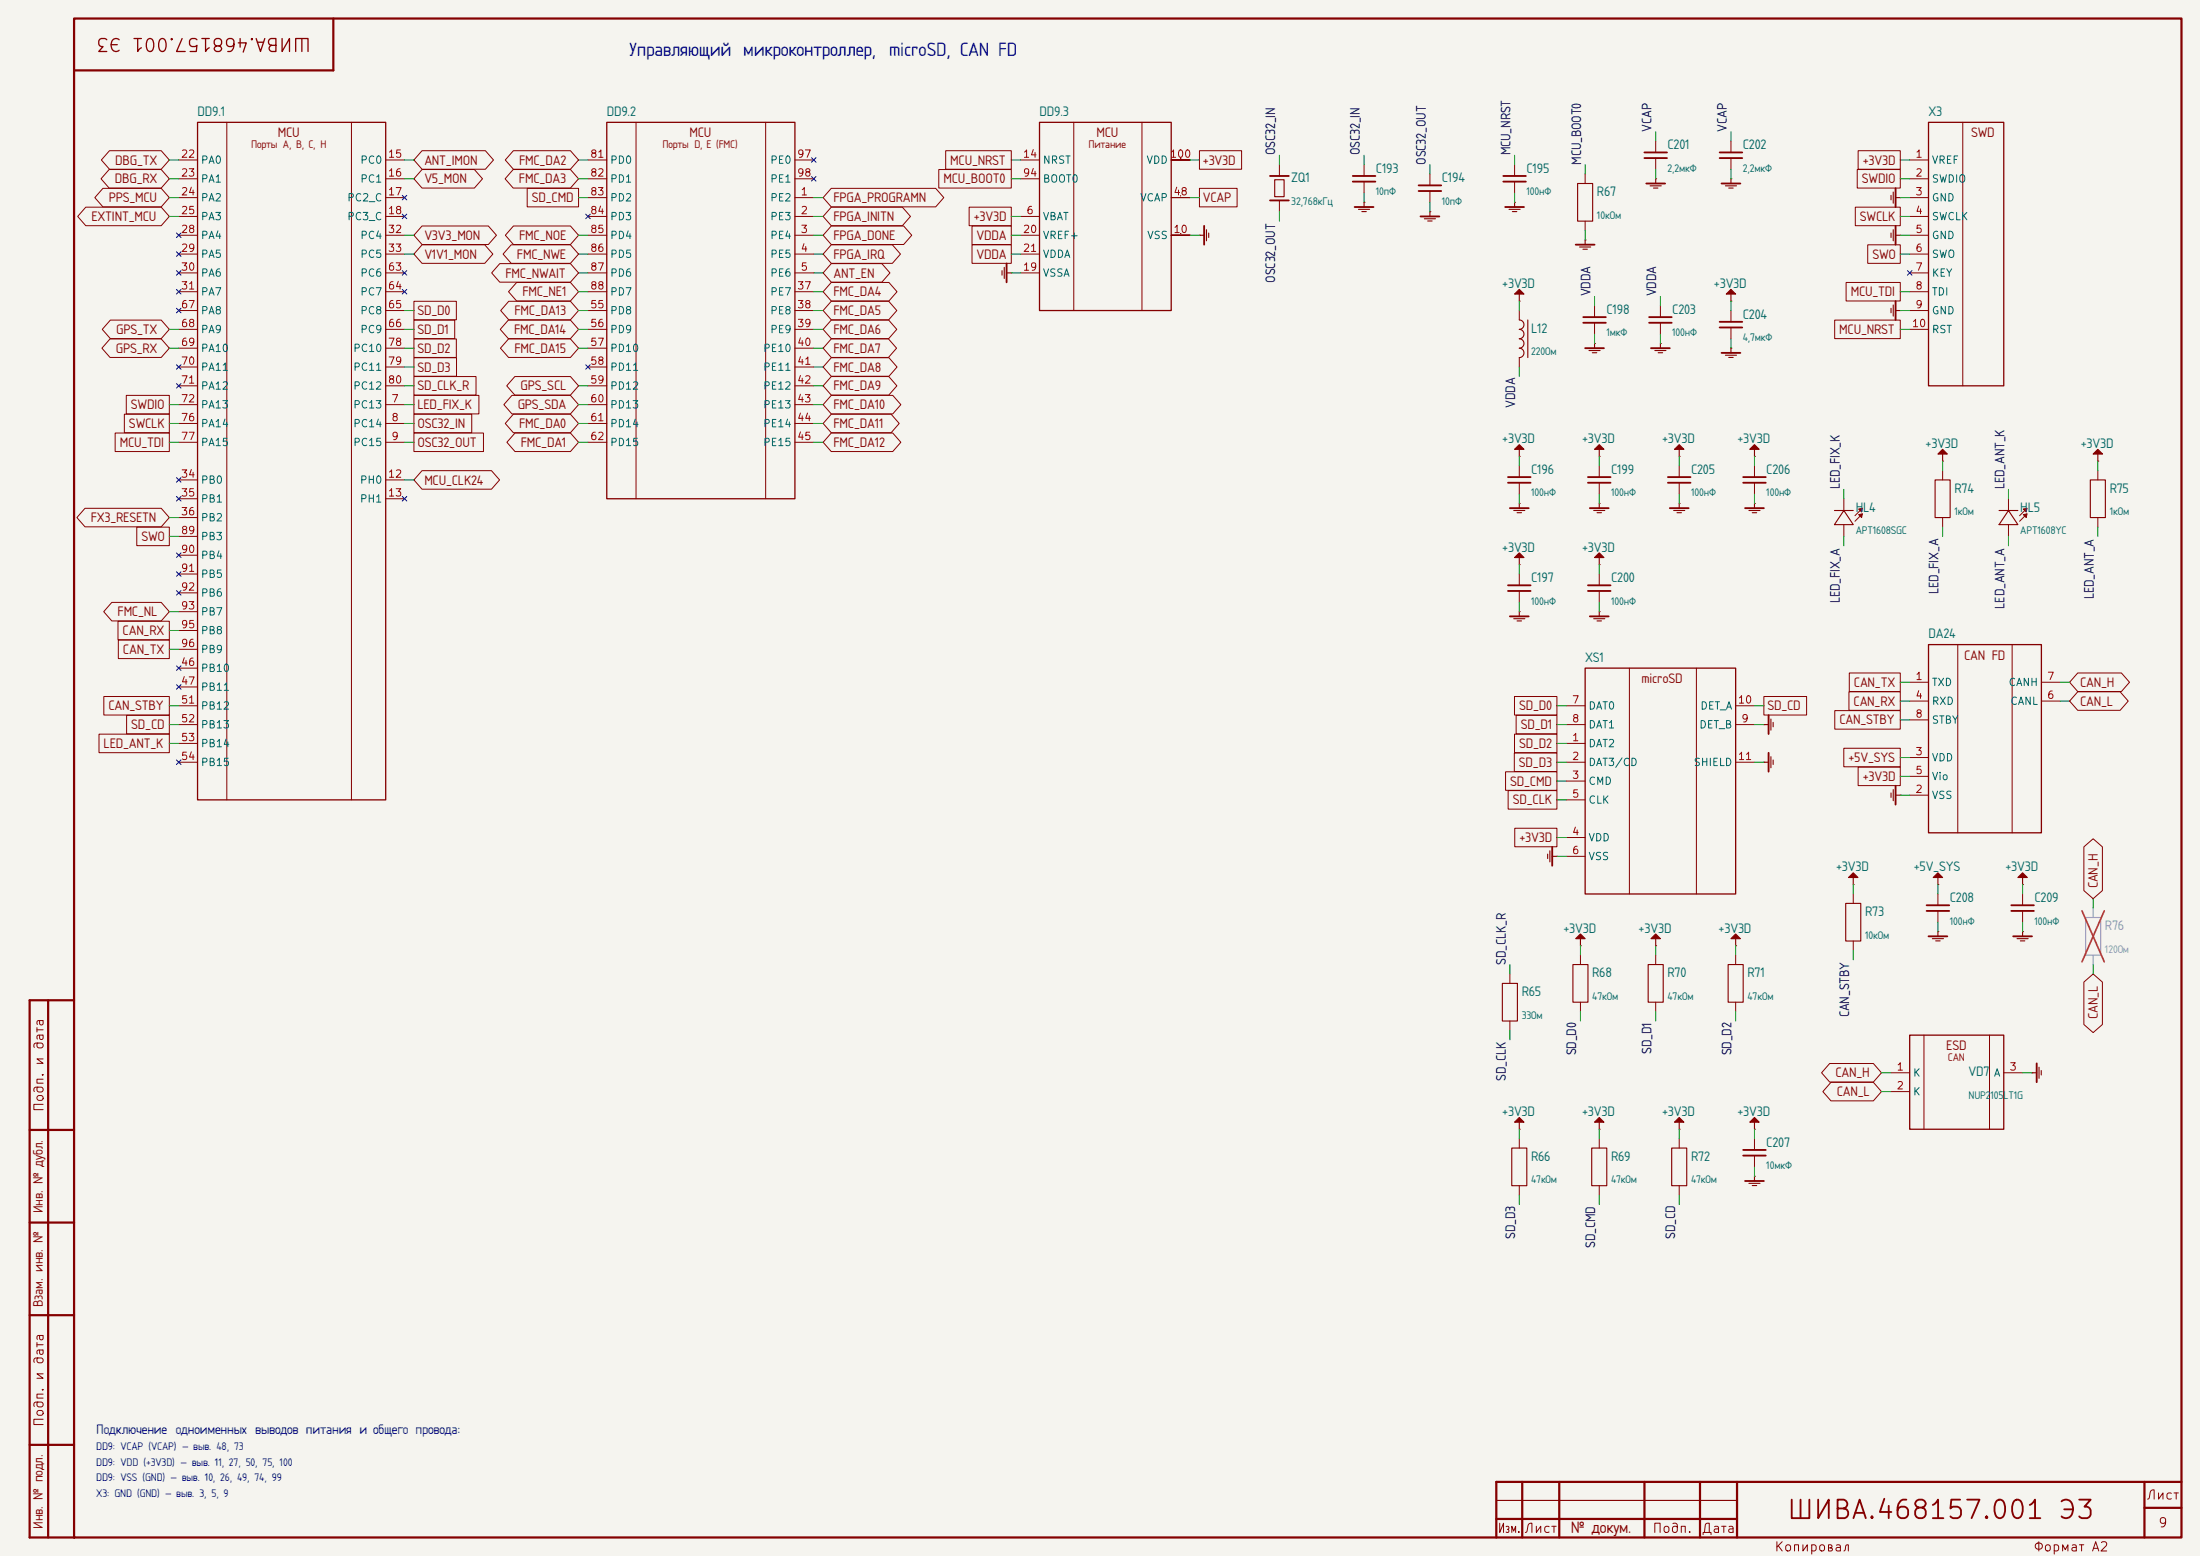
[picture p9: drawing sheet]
<svg xmlns="http://www.w3.org/2000/svg" width="594mm" height="420mm" viewBox="0 0 594 420" stroke-linecap="round" stroke-linejoin="round" font-family="sans-serif">
<path d="M0 0h594v420h-594z" fill="#f5f4ef" stroke="#f5f4ef" stroke-width=".27"/>
<g fill="none" stroke="#840000" stroke-width=".6">
<path d="M20 5h569v410h-569zM90 5v14h-70M13 270v145M20 270h-12v145h12M8 305h12M8 330h12M8 355h12M8 390h12M411 400v15M421 400v15M444 400v15M459 400v15"/>
<path d="M469 400v15M579 400v15M589 400h-185v15M404 410h65M579 407h10"/>
</g>
<g fill="none" stroke="#840000" stroke-width=".3">
<path d="M344.2 48.5h2.5v4.6h-2.5zM366.8 56.5h3M367.7 57.1h1.2M368.3 54.6v1.3M384.6 59.1h3M385.5 59.7h1.2M386.1 57.2v1.2M407.4 56.5h3M408.3 57.1h1.2M408.9 54.6v1.3M426 49.5h4v10.2h-4zM445.5 50.2h3"/>
<path d="M446.4 50.8h1.2M447 48.3v1.2M465.9 50.2h3M466.8 50.8h1.2M467.4 48.3v1.2M510.6 52.7v1.2M511.2 51.8v3M511.8 53.3h1.3M270.6 73.1v1.2M271.1 72.2v3M271.8 73.7h1.2M323.8 63.5h1.3"/>
<path d="M325.7 62v3M326.3 62.9v1.2M410.2 79.4v1.9M426.5 66.7h3M427.4 67.3h1.2M428 64.8v1.2M467.4 79.4v1.9M510.6 62.9v1.2M511.2 62v3M511.8 63.5h1.3M410.2 86.4a1.27 1.27 0 0 1 1.3 1.2 1.27 1.27 0 0 1-1.3 1.3 1.27 1.27 0 0 1 1.3 1.3 1.27 1.27 0 0 1-1.3 1.2 1.27 1.27 0 0 1 1.3 1.3 1.27 1.27 0 0 1-1.3 1.3 1.27 1.27 0 0 1 1.3 1.3 1.27 1.27 0 0 1-1.3 1.2M412.5 86.4v10.1"/>
<path d="M429 94.6h3M429.9 95.2h1.2M430.5 92.7v1.3M446.8 94.6h3M447.7 95.2h1.2M448.3 92.7v1.3M465.9 95.9h3M466.8 96.5h1.2M467.4 94v1.3M510.6 83.2v1.2M511.2 82.3v3M511.8 83.8h1.3"/>
<path d="M408.7 137.8h3M409.6 138.4h1.2M410.2 121.3v1.9M410.2 135.9v1.3M430.3 137.8h3M431.2 138.4h1.2M431.8 121.3v1.9M431.8 135.9v1.3M451.9 137.8h3M452.8 138.4h1.2M453.4 121.3v1.9M453.4 135.9v1.3"/>
<path d="M472.2 137.8h3M473.1 138.4h1.2M473.7 121.3v1.9M473.7 135.9v1.3M495.3 137.8h5.1M497.8 137.8l2.6 3.8h-5.1zM522.5 129.5h4v10.2h-4zM524.5 122.6v1.9M539.7 137.8h5.1M542.3 137.8l2.5 3.8h-5.1zM564.4 129.5h4.1v10.2h-4.1zM566.4 122.6v1.9"/>
<path d="M410.2 150.5v1.9M431.8 150.5v1.9M408.7 167h3M409.6 167.6h1.2M410.2 165.1v1.3M430.3 167h3M431.2 167.6h1.2M431.8 165.1v1.3M476.2 195.6h1.3M478.1 194.1v3M478.7 195v1.2M476.2 205.7h1.3"/>
<path d="M478.1 204.2v3M478.7 205.1v1.2M510.6 214v1.2M511.2 213.1v3M511.8 214.6h1.3M417.9 230.5v1.2M418.5 229.6v3M419.1 231.1h1.3M500.4 236.9v1.9M523.2 236.9v1.9M546.1 236.9v1.9M426.7 253.4v1.9"/>
<path d="M447 253.4v1.9M468.6 253.4v1.9M498.3 243.8h4.1v10.2h-4.1zM521.7 253.4h3M522.6 254h1.2M523.2 251.5v1.2M544.6 253.4h3M545.5 254h1.2M546.1 251.5v1.2M405.6 265.4h4.1v10.2h-4.1zM424.7 260.4h4.1v10.1h-4.1zM445 260.4h4.1v10.1h-4.1z"/>
<path d="M466.6 260.4h4.1v10.1h-4.1zM548.6 289.6h1.3M550.5 288.1v3M551.1 289v1.2M408.2 309.9h4v10.1h-4zM410.2 302.9v1.9M429.8 309.9h4v10.1h-4zM431.8 302.9v1.9M451.4 309.9h4v10.1h-4zM453.4 302.9v1.9M472.2 319.4h3M473.7 302.9v1.9"/>
<path d="M473.7 317.5v1.3M473.1 320h1.2M404 405h65"/>
</g>
<g fill="none" stroke="#840000" stroke-width=".27">
<path d="M61.2 33v182.9M94.9 33v182.9M171.7 33v101.6M206.7 33v101.6M289.9 33v50.8M308.3 33v50.8M447 38.1v3M467.4 38.1v3M529.9 33v71.1M23.2 55.9h20.3l2.2 2.5-2.2 2.5h-20.3l-2.2-2.5zM27.8 50.8h15.7l2.2 2.5-2.2 2.5h-15.7l-2.2-2.5zM29.5 45.8h14l2.2 2.5-2.2 2.5h-14l-2.2-2.5z"/>
<path d="M29.6 40.7h13.9l2.2 2.5-2.2 2.5h-13.9l-2.2-2.5zM48.3 43.2h5M48.3 48.3h5M48.3 53.3h5M48.3 58.4h5M104.1 43.2h5.1M104.1 48.3h5.1M104.1 53.3h5.1M104.1 58.4h5.1M113.9 45.8h14.2l2.2 2.5-2.2 2.5h-14.2l-2.1-2.5zM113.9 40.7h17.2l2.1 2.5-2.1 2.5h-17.2l-2.1-2.5zM138.6 45.8h15.4l2.2 2.5-2.2 2.5h-15.4l-2.2-2.5z"/>
<path d="M138.6 40.7h15.4l2.2 2.5-2.2 2.5h-15.4l-2.2-2.5zM142.3 50.8h13.9v5h-13.9zM158.7 43.2h5.1M158.7 48.3h5.1M158.7 53.3h5.1M158.7 58.4h5.1M214.6 43.2h5.1M214.6 48.3h5.1M214.6 53.3h5.1M214.6 58.4h5.1M224.4 50.8h28.2l2.2 2.5-2.2 2.5h-28.2l-2.2-2.5zM224.4 55.9h19.2l2.2 2.5-2.2 2.5h-19.2l-2.2-2.5z"/>
<path d="M253.5 45.8h19.5v5h-19.5zM255.3 40.7h17.7v5h-17.7zM261.7 55.9h11.3v5h-11.3zM275.6 43.2h5.1M275.6 48.3h5.1M275.6 58.4h5.1M316.2 43.2h5.1M316.2 53.3h5.1M323.8 40.7h11.4v5h-11.4zM323.8 50.8h10.2v5h-10.2zM345.4 44.5v3M345.4 54.1v3.1"/>
<path d="M368.3 54.6h.1M368.3 44.5v3M368.3 49v3.1M386.1 57.2h.1M386.1 47v3M386.1 51.6v3M408.9 54.6h.1M408.9 44.5v3M408.9 49v3.1M428 47v2.5M428 59.7v2.5M447 48.3h.1"/>
<path d="M447 42.7v3M467.4 48.3h.1M467.4 42.7v3M500.9 55.9h12.2v5h-12.2zM501.5 45.8h11.6v5h-11.6zM501.7 40.7h11.4v5h-11.4zM513.1 53.3h.1M515.6 43.2h5.1M515.6 48.3h5.1M515.6 53.3h5.1M515.6 58.4h5.1M48.3 63.5h5"/>
<path d="M48.3 68.6h5M48.3 73.7h5M48.3 78.7h5M104.1 63.5h5.1M104.1 68.6h5.1M104.1 73.7h5.1M104.1 78.7h5.1M113.9 61h18l2.1 2.5-2.1 2.5h-18l-2.1-2.5zM113.9 66.1h17l2.2 2.5-2.2 2.5h-17l-2.1-2.5zM134.9 71.2h19.1l2.2 2.5-2.2 2.5h-19.1l-2.2-2.5zM138 66.1h16l2.2 2.5-2.2 2.5h-16l-2.2-2.5zM138.6 61h15.4l2.2 2.5-2.2 2.5h-15.4l-2.2-2.5z"/>
<path d="M139.5 76.2h14.5l2.2 2.5-2.2 2.5h-14.5l-2.2-2.5zM158.7 63.5h5.1M158.7 68.6h5.1M158.7 73.7h5.1M158.7 78.7h5.1M214.6 63.5h5.1M214.6 68.6h5.1M214.6 73.7h5.1M214.6 78.7h5.1M224.4 76.2h15.6l2.2 2.5-2.2 2.5h-15.6l-2.2-2.5zM224.4 71.2h13.7l2.2 2.5-2.2 2.5h-13.7l-2.2-2.5zM224.4 66.1h16.5l2.2 2.5-2.2 2.5h-16.5l-2.2-2.5z"/>
<path d="M224.4 61h19.6l2.2 2.5-2.2 2.5h-19.6l-2.2-2.5zM262.4 66.1h10.6v5h-10.6zM262.4 61h10.6v5h-10.6zM273 73.7h.1M275.6 63.5h5.1M275.6 68.6h5.1M275.6 73.7h5.1M316.2 63.5h5.1M323.8 63.5h.1M428 64.8h.1M498.5 76.2h14.6v5h-14.6zM504.3 66.1h8.8v5h-8.8z"/>
<path d="M513.1 63.5h.1M515.6 63.5h5.1M515.6 68.6h5.1M515.6 73.7h5.1M515.6 78.7h5.1M29.7 91.5h13.8l2.2 2.5-2.2 2.5h-13.8l-2.2-2.5zM29.8 86.4h13.7l2.2 2.5-2.2 2.5h-13.7l-2.2-2.5zM48.3 83.8h5M48.3 88.9h5M48.3 94h5M48.3 99.1h5M104.1 83.8h5.1"/>
<path d="M104.1 88.9h5.1M104.1 94h5.1M104.1 99.1h5.1M111.8 91.5h11.4v5h-11.4zM111.8 86.4h11v5h-11zM111.8 96.6h11.5v5h-11.5zM111.8 81.3h11.4v5h-11.4zM137.3 86.4h16.7l2.2 2.5-2.2 2.5h-16.7l-2.2-2.5zM137.3 91.5h16.7l2.2 2.5-2.2 2.5h-16.7l-2.2-2.5zM137.4 81.3h16.6l2.2 2.5-2.2 2.5h-16.6l-2.2-2.5zM158.7 83.8h5.1M158.7 88.9h5.1"/>
<path d="M158.7 94h5.1M158.7 99.1h5.1M214.6 83.8h5.1M214.6 88.9h5.1M214.6 94h5.1M214.6 99.1h5.1M224.4 96.6h15.6l2.2 2.5-2.2 2.5h-15.6l-2.2-2.5zM224.4 86.4h15.5l2.2 2.5-2.2 2.5h-15.5l-2.2-2.5zM224.4 91.5h15.5l2.2 2.5-2.2 2.5h-15.5l-2.2-2.5zM224.4 81.3h15.6l2.1 2.5-2.1 2.5h-15.6l-2.2-2.5zM410.2 81.3h.1M410.2 83.8v2.6"/>
<path d="M410.2 96.5v2.6M430.5 92.7h.1M430.5 82.6v3M430.5 87.1v3.1M448.3 92.7h.1M448.3 82.6v3M448.3 87.1v3.1M467.4 94h.1M467.4 81.3h.1M467.4 83.8v3.1M467.4 88.4v3M495.4 86.4h17.7v5h-17.7z"/>
<path d="M513.1 83.8h.1M515.6 83.8h5.1M515.6 88.9h5.1M31.1 116.9h14.6v5h-14.6zM33.6 111.8h12.1v5h-12.1zM34.1 106.7h11.6v5h-11.6zM48.3 109.2h5M48.3 114.3h5M48.3 119.4h5M48.3 104.1h5M104.1 109.2h5.1M104.1 114.3h5.1"/>
<path d="M104.1 119.4h5.1M104.1 104.1h5.1M111.8 116.9h18.7v5h-18.7zM111.8 101.6h16.7v5h-16.7zM111.8 106.7h17.5v5h-17.5zM111.8 111.8h15.6v5h-15.6zM138.2 106.7h15.8l2.2 2.5-2.2 2.5h-15.8l-2.2-2.5zM138.6 111.8h15.4l2.2 2.5-2.2 2.5h-15.4l-2.2-2.5zM139 101.6h15l2.2 2.5-2.2 2.5h-15l-2.2-2.5zM139 116.9h15l2.2 2.5-2.2 2.5h-15l-2.1-2.5zM158.7 109.2h5.1M158.7 114.3h5.1"/>
<path d="M158.7 119.4h5.1M158.7 104.1h5.1M214.6 109.2h5.1M214.6 114.3h5.1M214.6 119.4h5.1M214.6 104.1h5.1M224.4 101.6h15.6l2.2 2.5-2.2 2.5h-15.6l-2.2-2.5zM224.4 106.7h16.6l2.2 2.5-2.2 2.5h-16.6l-2.2-2.5zM224.4 111.8h16.2l2.2 2.5-2.2 2.5h-16.2l-2.2-2.5zM224.4 116.9h16.6l2.2 2.5-2.2 2.5h-16.6l-2.2-2.5zM22.9 137.2h20.6l2.2 2.5-2.2 2.5h-20.6l-2.1-2.5zM48.3 129.5h5"/>
<path d="M48.3 134.6h5M48.3 139.7h5M104.1 129.5h5.1M104.1 134.6h5.1M113.9 127h18.8l2.2 2.5-2.2 2.5h-18.8l-2.1-2.5zM410.2 135.9h.1M410.2 123.2h.1M410.2 125.7v3.1M410.2 130.3v3.1M431.8 123.2h.1M431.8 135.9h.1M431.8 125.7v3.1"/>
<path d="M431.8 130.3v3.1M453.4 123.2h.1M453.4 135.9h.1M453.4 125.7v3.1M453.4 130.3v3.1M473.7 123.2h.1M473.7 135.9h.1M473.7 125.7v3.1M473.7 130.3v3.1M497.8 134.6v3.2M502.8 137.2l-2 2M502.8 138.7l-2 2"/>
<path d="M524.5 124.5h.1M524.5 127v2.5M524.5 139.7v2.5M542.3 134.6v3.2M547.3 137.2l-2 2M547.3 138.7l-2 2M566.4 124.5h.1M566.4 127v2.5M566.4 139.7v2.5M36.9 142.3h8.8v5h-8.8zM48.3 144.8h5M48.3 149.9h5"/>
<path d="M48.3 154.9h5M410.2 152.4h.1M410.2 154.9v3.1M410.2 159.5v3.1M431.8 152.4h.1M431.8 154.9v3.1M431.8 159.5v3.1M497.8 141.6v3.2M542.3 141.6v3.2M30.2 162.6h13.3l2.2 2.5-2.2 2.5h-13.3l-2.2-2.5zM31.9 167.7h13.8v5h-13.8zM32 172.8h13.7v5h-13.7z"/>
<path d="M48.3 160h5M48.3 165.1h5M48.3 170.2h5M48.3 175.3h5M410.2 165.1h.1M431.8 165.1h.1M528.6 174v50.8M543.3 174v50.8M26.7 198.2h19v5h-19zM28 188h17.7v5h-17.7zM34.2 193.1h11.5v5h-11.5zM48.3 180.3h5"/>
<path d="M48.3 185.4h5M48.3 190.5h5M48.3 195.6h5M408.9 188h11.5v5h-11.5zM408.9 198.2h11.5v5h-11.5zM409.4 193.1h11v5h-11zM422.9 190.5h5.1M422.9 195.6h5.1M439.9 180.3v61M458 180.3v61M468.6 190.5h5.1M468.6 195.6h5.1"/>
<path d="M476.2 195.6h.1M476.2 188h11.6v5h-11.6zM495.4 191.8h17.7v5h-17.7zM499.2 186.7h13.9v5h-13.9zM499.3 181.6h13.8v5.1h-13.8zM515.6 184.2h5.1M515.6 189.2h5.1M515.6 194.3h5.1M551.2 184.2h5.1M551.2 189.2h5.1M561 181.6h11.8l2.2 2.6-2.2 2.5h-11.8l-2.2-2.5zM561 186.7h11.4l2.2 2.5-2.2 2.5h-11.4l-2.2-2.5z"/>
<path d="M48.3 200.7h5M48.3 205.7h5M406.5 208.3h13.9v5h-13.9zM407.2 213.4h13.2v5h-13.2zM408.9 203.2h11.5v5h-11.5zM422.9 200.7h5.1M422.9 205.7h5.1M422.9 210.8h5.1M422.9 215.9h5.1M468.6 205.7h5.1M476.2 205.7h.1M497.8 202h15.3v5h-15.3z"/>
<path d="M501.7 207h11.4v5.1h-11.4zM513.1 214.6h.1M515.6 214.6h5.1M515.6 204.5h5.1M515.6 209.6h5.1M409 223.6h11.4v5h-11.4zM420.4 231.1h.1M422.9 226.1h5.1M422.9 231.1h5.1M500.4 238.8h.1M523.2 238.8h.1M546.1 238.8h.1"/>
<path d="M562.6 228.6l2.5-2.2 2.6 2.2v11.8l-2.6 2.2-2.5-2.2zM426.7 255.3h.1M426.7 257.8v2.6M447 255.3h.1M447 257.8v2.6M468.6 255.3h.1M468.6 257.8v2.6M500.4 241.3v2.5M500.4 254v2.5M523.2 251.5h.1M523.2 241.3v3M523.2 245.9v3"/>
<path d="M546.1 251.5h.1M546.1 241.3v3M546.1 245.9v3M407.7 262.9v2.5M407.7 275.6v2.5M426.7 270.5v2.6M447 270.5v2.6M468.6 270.5v2.6M519.5 279.4v25.4M537.2 279.4v25.4M562.6 265.1l2.5-2.2 2.6 2.2v11.4l-2.6 2.2-2.5-2.2zM494 287.1h11.8l2.2 2.5-2.2 2.5h-11.8l-2.2-2.5z"/>
<path d="M494.4 292.1h11.4l2.2 2.5-2.2 2.5h-11.4l-2.2-2.5zM510.5 289.6h5.1M510.5 294.6h5.1M541 289.6h5.1M548.6 289.6h.1M410.2 304.8h.1M410.2 307.3v2.6M431.8 304.8h.1M431.8 307.3v2.6M453.4 304.8h.1M453.4 307.3v2.6M473.7 304.8h.1"/>
<path d="M473.7 317.5h.1M473.7 307.3v3.1M473.7 311.9v3.1M410.2 320v2.6M431.8 320v2.6M453.4 320v2.6"/>
</g>
<g fill="none" stroke="#840000" stroke-width=".5">
<path d="M342.9 47.5h5.1M342.9 54.1h5.1M365.3 47.5h6M365.3 49h6M365.8 55.9h5M383 50h6.1M383 51.6h6.1M383.5 58.4h5.1M405.9 47.5h6.1M405.9 49h6.1M406.4 55.9h5.1M444 41.1h6.1"/>
<path d="M444 42.7h6.1M444.5 49.5h5.1M464.3 41.1h6.1M464.3 42.7h6.1M464.8 49.5h5.1M511.8 50.8v5.1M271.8 71.1v5.1M325.1 61v5M425.4 66h5.1M511.8 61v5M427.5 85.6h6.1M427.5 87.1h6.1"/>
<path d="M428 94h5.1M445.3 85.6h6.1M445.3 87.1h6.1M445.8 94h5M464.3 86.9h6.1M464.3 88.4h6.1M464.8 95.3h5.1M511.8 81.3v5.1M407.2 128.8h6.1M407.2 130.3h6.1M407.7 137.2h5M428.8 128.8h6"/>
<path d="M428.8 130.3h6M429.3 137.2h5M450.3 128.8h6.1M450.3 130.3h6.1M450.8 137.2h5.1M470.7 128.8h6.1M470.7 130.3h6.1M471.2 137.2h5M407.2 158h6.1M407.2 159.5h6.1M428.8 158h6M428.8 159.5h6"/>
<path d="M407.7 166.4h5M429.3 166.4h5M477.5 193v5.1M477.5 203.2v5.1M511.8 212.1v5.1M419.1 228.6v5.1M520.2 244.3h6.1M520.2 245.9h6.1M520.7 252.7h5.1M543.1 244.3h6M543.1 245.9h6M543.6 252.7h5"/>
<path d="M549.9 287v5.1M470.7 310.4h6.1M470.7 311.9h6.1M471.2 318.8h5"/>
</g>
<g fill="#840000" stroke="#840000" stroke-width=".3">
<path d="M410.2 78.1l1.3 1.3h-2.6z"/>
<path d="M431.8 120l1.3 1.3h-2.6z"/>
<path d="M410.2 120l1.3 1.3h-2.6z"/>
<path d="M546.1 235.6l1.3 1.3h-2.6z"/>
<path d="M453.4 120l1.3 1.3h-2.6z"/>
<path d="M473.7 120l1.3 1.3h-2.6z"/>
<path d="M467.4 78.1l1.2 1.3h-2.5z"/>
<path d="M410.2 149.2l1.3 1.3h-2.6z"/>
<path d="M468.6 252.1l1.3 1.3h-2.5z"/>
<path d="M473.7 301.6l1.3 1.3h-2.6z"/>
<path d="M566.4 121.3l1.3 1.3h-2.6z"/>
<path d="M410.2 301.6l1.3 1.3h-2.6z"/>
<path d="M431.8 301.6l1.3 1.3h-2.6z"/>
<path d="M453.4 301.6l1.3 1.3h-2.6z"/>
<path d="M524.5 121.3l1.3 1.3h-2.6z"/>
<path d="M500.4 235.6l1.2 1.3h-2.5z"/>
<path d="M523.2 235.6l1.3 1.3h-2.5z"/>
<path d="M447 252.1l1.3 1.3h-2.5z"/>
<path d="M426.7 252.1l1.3 1.3h-2.6z"/>
<path d="M431.8 149.2l1.3 1.3h-2.6z"/>
</g>
<path d="M563.1 247.7h4.1v10.1h-4.1z" fill="none" stroke="#9c9b98" stroke-width=".3"/>
<path d="M565.1 245.1v2.6M565.1 257.8v2.6" fill="none" stroke="#9c9b98" stroke-width=".27"/>
<path d="M562.1 245.8l6.1 13.8M568.2 245.8l-6.1 13.8" fill="none" stroke="#e12e31" stroke-width=".46"/>
<path d="M53.3 33h50.8v182.9h-50.8zM163.8 33h50.8v101.6h-50.8zM280.7 33h35.5v50.8h-35.5zM520.7 33h20.3v71.1h-20.3zM520.7 174h30.5v50.8h-30.5zM428 180.3h40.6v61h-40.6zM515.6 279.4h25.4v25.4h-25.4z" fill="none" stroke="#840000" stroke-width=".35"/>
<g fill="#840000" stroke="#840000" stroke-width=".27">
<path d="M501.8 137.4l1-.2-.2 1z"/>
<path d="M501.8 138.9l1-.2-.2 1z"/>
<path d="M546.3 137.4l1-.2-.2 1z"/>
<path d="M546.3 138.9l1-.2-.2 1z"/>
</g>
<g fill="none" stroke="#009600" stroke-width=".27">
<path d="M447 35.6v2.5M467.4 35.6v2.5M45.7 53.3h2.6M45.7 58.4h2.6M45.7 43.2h2.6M45.7 48.3h2.6M109.2 43.2h2.6M109.2 48.3h2.6M156.2 53.3h2.5M156.2 43.2h2.5M156.2 48.3h2.5M219.7 53.3h2.5"/>
<path d="M219.7 58.4h2.5M273 58.4h2.6M273 43.2h2.6M273 48.3h2.6M321.3 53.3h2.5M321.3 43.2h2.5M345.4 41.9v2.6M345.4 57.2v2.5M368.3 41.9v2.6M368.3 52.1v2.5M386.1 44.5v2.5M386.1 54.6v2.6"/>
<path d="M408.9 41.9v2.6M408.9 52.1v2.5M428 44.5v2.5M447 45.7v2.6M467.4 45.7v2.6M513.1 53.3h2.5M513.1 58.4h2.5M513.1 43.2h2.5M513.1 48.3h2.5M109.2 68.6h2.6M109.2 63.5h2.6M156.2 68.6h2.5"/>
<path d="M156.2 63.5h2.5M156.2 78.7h2.5M156.2 73.7h2.5M219.7 68.6h2.5M219.7 63.5h2.5M219.7 78.7h2.5M219.7 73.7h2.5M273 68.6h2.6M273 63.5h2.6M273 73.7h2.6M321.3 63.5h2.5M428 62.2v2.6"/>
<path d="M513.1 68.6h2.5M513.1 63.5h2.5M513.1 78.7h2.5M45.7 88.9h2.6M45.7 94h2.6M109.2 88.9h2.6M109.2 94h2.6M109.2 83.8h2.6M109.2 99.1h2.6M156.2 88.9h2.5M156.2 94h2.5M156.2 83.8h2.5"/>
<path d="M219.7 88.9h2.5M219.7 94h2.5M219.7 83.8h2.5M219.7 99.1h2.5M410.2 81.3v2.5M410.2 99.1v2.5M430.5 80v2.6M430.5 90.2v2.5M448.3 80v2.6M448.3 90.2v2.5M467.4 81.3v2.5M467.4 91.4v2.6"/>
<path d="M513.1 88.9h2.5M513.1 83.8h2.5M45.7 109.2h2.6M45.7 114.3h2.6M45.7 119.4h2.6M109.2 104.1h2.6M109.2 109.2h2.6M109.2 114.3h2.6M109.2 119.4h2.6M156.2 104.1h2.5M156.2 109.2h2.5M156.2 114.3h2.5"/>
<path d="M156.2 119.4h2.5M219.7 104.1h2.5M219.7 109.2h2.5M219.7 114.3h2.5M219.7 119.4h2.5M45.7 139.7h2.6M109.2 129.5h2.6M410.2 123.2v2.5M410.2 133.4v2.5M431.8 123.2v2.5M431.8 133.4v2.5M453.4 123.2v2.5"/>
<path d="M453.4 133.4v2.5M473.7 123.2v2.5M473.7 133.4v2.5M497.8 132.1v2.5M524.5 124.5v2.5M542.3 132.1v2.5M566.4 124.5v2.5M45.7 144.8h2.6M410.2 152.4v2.5M431.8 152.4v2.5M497.8 144.8v2.5M524.5 142.2v2.6"/>
<path d="M542.3 144.8v2.5M566.4 142.2v2.6M45.7 175.3h2.6M45.7 165.1h2.6M45.7 170.2h2.6M410.2 162.6v2.5M431.8 162.6v2.5M45.7 195.6h2.6M45.7 190.5h2.6M420.4 195.6h2.5M420.4 190.5h2.5M473.7 195.6h2.5"/>
<path d="M473.7 190.5h2.5M513.1 184.2h2.5M513.1 189.2h2.5M513.1 194.3h2.5M556.3 184.2h2.5M556.3 189.2h2.5M45.7 200.7h2.6M420.4 215.9h2.5M420.4 210.8h2.5M420.4 205.7h2.5M420.4 200.7h2.5M473.7 205.7h2.5"/>
<path d="M513.1 204.5h2.5M513.1 214.6h2.5M513.1 209.6h2.5M420.4 226.1h2.5M420.4 231.1h2.5M500.4 238.8v2.5M523.2 238.8v2.5M546.1 238.8v2.5M426.7 255.3v2.5M447 255.3v2.5M468.6 255.3v2.5M500.4 256.5v2.6"/>
<path d="M523.2 248.9v2.6M546.1 248.9v2.6M565.1 242.6v2.5M407.7 260.4v2.5M407.7 278.1v2.6M426.7 273.1v2.5M447 273.1v2.5M468.6 273.1v2.5M565.1 260.4v2.5M508 289.6h2.5M508 294.6h2.5M546.1 289.6h2.5"/>
<path d="M410.2 304.8v2.5M431.8 304.8v2.5M453.4 304.8v2.5M473.7 304.8v2.5M473.7 315v2.5M410.2 322.6v2.5M431.8 322.6v2.5M453.4 322.6v2.5"/>
</g>
<g fill="none" stroke="#000084" stroke-width=".27">
<path d="M108.6 52.7l1.2 1.2M108.6 57.8l1.2 1.2M109.8 52.7l-1.2 1.2M109.8 57.8l-1.2 1.2M158.1 57.8l1.3 1.2M159.4 57.8l-1.3 1.2M219.1 42.6l1.2 1.2M219.1 47.7l1.2 1.2M220.3 42.6l-1.2 1.2M220.3 47.7l-1.2 1.2M47.7 78.1l1.2 1.2M47.7 73.1l1.2 1.2"/>
<path d="M47.7 62.9l1.2 1.2M47.7 68l1.2 1.2M48.9 78.1l-1.2 1.2M48.9 73.1l-1.2 1.2M48.9 62.9l-1.2 1.2M48.9 68l-1.2 1.2M108.6 73.1l1.2 1.2M108.6 78.1l1.2 1.2M109.8 73.1l-1.2 1.2M109.8 78.1l-1.2 1.2M515 73.1l1.2 1.2M516.2 73.1l-1.2 1.2"/>
<path d="M47.7 98.5l1.2 1.2M47.7 83.2l1.2 1.2M48.9 98.5l-1.2 1.2M48.9 83.2l-1.2 1.2M158.1 98.5l1.3 1.2M159.4 98.5l-1.3 1.2M47.7 103.5l1.2 1.2M48.9 103.5l-1.2 1.2M47.7 128.9l1.2 1.2M47.7 134l1.2 1.2M48.9 128.9l-1.2 1.2M48.9 134l-1.2 1.2"/>
<path d="M108.6 134l1.2 1.2M109.8 134l-1.2 1.2M47.7 149.3l1.2 1.2M47.7 154.3l1.2 1.2M47.7 159.4l1.2 1.2M48.9 149.3l-1.2 1.2M48.9 154.3l-1.2 1.2M48.9 159.4l-1.2 1.2M47.7 179.7l1.2 1.2M48.9 179.7l-1.2 1.2M47.7 184.8l1.2 1.2M48.9 184.8l-1.2 1.2"/>
<path d="M47.7 205.1l1.2 1.2M48.9 205.1l-1.2 1.2"/>
</g>
<text font-size="5" fill="#840000" x="482.1" y="411.3">ШИВА.468157.001 Э3</text>
<g font-size="4.9" fill="#0000c2">
<text x="170" y="15">Управляющий микроконтроллер,</text>
<text x="240.1" y="15">microSD, CAN FD</text>
</g>
<text font-size="4.2" fill="#840000" x="424.1" y="413.8">№ докум.</text>
<g font-size="3.5" fill="#840000">
<text x="84.3" y="9.3" transform="rotate(-180 84.3 9.3)">ШИВА.468157.001 Э3</text>
<text x="75" y="37.1">MCU</text>
<text x="186.2" y="37.1">MCU</text>
<text x="296.1" y="37.1">MCU</text>
<text x="532.2" y="37.1">SWD</text>
<text x="31.1" y="44.4">DBG_TX</text>
<text x="114.6" y="44.4">ANT_IMON</text>
<text x="140.2" y="44.4">FMC_DA2</text>
<text x="256.6" y="44.4">MCU_NRST</text>
<text x="324.8" y="44.4">+3V3D</text>
<text x="502.9" y="44.4">+3V3D</text>
<text x="31" y="49.5">DBG_RX</text>
<text x="114.6" y="49.5">V5_MON</text>
<text x="140.1" y="49.5">FMC_DA3</text>
<text x="254.7" y="49.5">MCU_BOOT0</text>
<text x="502.7" y="49.5">SWDIO</text>
<text x="24.7" y="59.7">EXTINT_MCU</text>
<text x="29.4" y="54.6">PPS_MCU</text>
<text x="143.6" y="54.6">SD_CMD</text>
<text x="225.1" y="54.6">FPGA_PROGRAMN</text>
<text x="225.1" y="59.7">FPGA_INITN</text>
<text x="262.9" y="59.7">+3V3D</text>
<text x="324.8" y="54.6">VCAP</text>
<text x="502.2" y="59.7">SWCLK</text>
<text x="114.6" y="64.7">V3V3_MON</text>
<text x="140.2" y="64.7">FMC_NOE</text>
<text x="225.1" y="64.7">FPGA_DONE</text>
<text x="263.7" y="64.7">VDDA</text>
<text x="114.6" y="69.8">V1V1_MON</text>
<text x="139.6" y="69.8">FMC_NWE</text>
<text x="225.1" y="69.8">FPGA_IRQ</text>
<text x="263.7" y="69.8">VDDA</text>
<text x="505.5" y="69.8">SWO</text>
<text x="136.5" y="74.9">FMC_NWAIT</text>
<text x="225.1" y="74.9">ANT_EN</text>
<text x="141.1" y="80">FMC_NE1</text>
<text x="225.1" y="80">FMC_DA4</text>
<text x="499.7" y="80">MCU_TDI</text>
<text x="112.7" y="85.1">SD_D0</text>
<text x="138.9" y="85.1">FMC_DA13</text>
<text x="225.1" y="85.1">FMC_DA5</text>
<text x="31.3" y="95.2">GPS_RX</text>
<text x="31.4" y="90.1">GPS_TX</text>
<text x="112.7" y="95.2">SD_D2</text>
<text x="112.7" y="90.1">SD_D1</text>
<text x="138.8" y="90.1">FMC_DA14</text>
<text x="138.9" y="95.2">FMC_DA15</text>
<text x="225.1" y="90.1">FMC_DA6</text>
<text x="225.1" y="95.2">FMC_DA7</text>
<text x="496.6" y="90.1">MCU_NRST</text>
<text x="112.7" y="100.3">SD_D3</text>
<text x="225.1" y="100.3">FMC_DA8</text>
<text x="112.7" y="105.4">SD_CLK_R</text>
<text x="140.6" y="105.4">GPS_SCL</text>
<text x="225.1" y="105.4">FMC_DA9</text>
<text x="35.3" y="110.5">SWDIO</text>
<text x="112.7" y="110.5">LED_FIX_K</text>
<text x="139.8" y="110.5">GPS_SDA</text>
<text x="225.1" y="110.5">FMC_DA10</text>
<text x="34.8" y="115.5">SWCLK</text>
<text x="112.7" y="115.5">OSC32_IN</text>
<text x="140.2" y="115.5">FMC_DA0</text>
<text x="225.1" y="115.5">FMC_DA11</text>
<text x="32.3" y="120.6">MCU_TDI</text>
<text x="112.7" y="120.6">OSC32_OUT</text>
<text x="140.6" y="120.6">FMC_DA1</text>
<text x="225.1" y="120.6">FMC_DA12</text>
<text x="114.6" y="130.8">MCU_CLK24</text>
<text x="24.5" y="140.9">FX3_RESETN</text>
<text x="38.2" y="146">SWO</text>
<text x="31.8" y="166.3">FMC_NL</text>
<text x="33.1" y="171.4">CAN_RX</text>
<text x="33.2" y="176.5">CAN_TX</text>
<text x="530.3" y="178.1">CAN FD</text>
<text x="443.2" y="184.4">microSD</text>
<text x="500.6" y="185.4">CAN_TX</text>
<text x="561.6" y="185.4">CAN_H</text>
<text x="29.3" y="191.7">CAN_STBY</text>
<text x="410.2" y="191.7">SD_D0</text>
<text x="477.2" y="191.7">SD_CD</text>
<text x="500.5" y="190.5">CAN_RX</text>
<text x="561.6" y="190.5">CAN_L</text>
<text x="35.4" y="196.8">SD_CD</text>
<text x="410.6" y="196.8">SD_D1</text>
<text x="496.6" y="195.6">CAN_STBY</text>
<text x="28" y="201.9">LED_ANT_K</text>
<text x="410.2" y="201.9">SD_D2</text>
<text x="410.1" y="207">SD_D3</text>
<text x="499.1" y="205.7">+5V_SYS</text>
<text x="407.8" y="212.1">SD_CMD</text>
<text x="502.9" y="210.8">+3V3D</text>
<text x="408.5" y="217.1">SD_CLK</text>
<text x="410.2" y="227.3">+3V3D</text>
<text x="566.4" y="239.8" transform="rotate(-90 566.4 239.8)">CAN_H</text>
<text x="566.4" y="275" transform="rotate(-90 566.4 275)">CAN_L</text>
<text x="525.5" y="283.5">ESD</text>
<text x="495.6" y="290.8">CAN_H</text>
<text x="495.9" y="295.9">CAN_L</text>
<text x="11.6" y="327.5" transform="rotate(-90 11.6 327.5)">Инв. № дубл.</text>
<text x="11.6" y="352.8" transform="rotate(-90 11.6 352.8)">Взам. инв. №</text>
<text x="11.6" y="412.7" transform="rotate(-90 11.6 412.7)">Инв. № подл.</text>
</g>
<g font-size="3.5" fill="#006464">
<text x="53.3" y="31.3">DD9.1</text>
<text x="163.8" y="31.3">DD9.2</text>
<text x="280.7" y="31.3">DD9.3</text>
<text x="520.7" y="31.3">X3</text>
<text x="450.2" y="40.3">C201</text>
<text x="470.6" y="40.3">C202</text>
<text x="371.5" y="46.7">C193</text>
<text x="412.1" y="46.7">C195</text>
<text x="348.6" y="49.2">ZQ1</text>
<text x="389.3" y="49.2">C194</text>
<text x="431.2" y="53">R67</text>
<text x="405.6" y="77.7">+3V3D</text>
<text x="462.8" y="77.7">+3V3D</text>
<text x="413.4" y="89.8">L12</text>
<text x="433.7" y="84.8">C198</text>
<text x="451.5" y="84.8">C203</text>
<text x="470.6" y="86">C204</text>
<text x="405.6" y="119.7">+3V3D</text>
<text x="427.2" y="119.7">+3V3D</text>
<text x="448.8" y="119.7">+3V3D</text>
<text x="469.1" y="119.7">+3V3D</text>
<text x="519.9" y="120.9">+3V3D</text>
<text x="561.8" y="120.9">+3V3D</text>
<text x="413.4" y="127.9">C196</text>
<text x="435" y="127.9">C199</text>
<text x="456.6" y="127.9">C205</text>
<text x="476.9" y="127.9">C206</text>
<text x="527.7" y="133">R74</text>
<text x="569.6" y="133">R75</text>
<text x="501" y="138.1">HL4</text>
<text x="545.5" y="138.1">HL5</text>
<text x="405.6" y="148.9">+3V3D</text>
<text x="427.2" y="148.9">+3V3D</text>
<text x="413.4" y="157.2">C197</text>
<text x="435" y="157.2">C200</text>
<text x="520.7" y="172.3">DA24</text>
<text x="428" y="178.6">XS1</text>
<text x="495.8" y="235.2">+3V3D</text>
<text x="516.7" y="235.2">+5V_SYS</text>
<text x="541.5" y="235.2">+3V3D</text>
<text x="526.4" y="243.5">C208</text>
<text x="549.3" y="243.5">C209</text>
<text x="422.1" y="251.7">+3V3D</text>
<text x="442.4" y="251.7">+3V3D</text>
<text x="464" y="251.7">+3V3D</text>
<text x="503.6" y="247.3">R73</text>
<text x="429.9" y="263.8">R68</text>
<text x="450.2" y="263.8">R70</text>
<text x="471.8" y="263.8">R71</text>
<text x="410.9" y="268.9">R65</text>
<text x="531.5" y="290.5">VD7</text>
<text x="405.6" y="301.3">+3V3D</text>
<text x="427.2" y="301.3">+3V3D</text>
<text x="448.8" y="301.3">+3V3D</text>
<text x="469.1" y="301.3">+3V3D</text>
<text x="476.9" y="309.6">C207</text>
<text x="413.4" y="313.4">R66</text>
<text x="435" y="313.4">R69</text>
<text x="456.6" y="313.4">R72</text>
</g>
<g font-size="3.5" fill="#0f0f0f">
<text x="445.9" y="35.6" transform="rotate(-90 445.9 35.6)">VCAP</text>
<text x="466.2" y="35.6" transform="rotate(-90 466.2 35.6)">VCAP</text>
<text x="344.3" y="41.9" transform="rotate(-90 344.3 41.9)">OSC32_IN</text>
<text x="367.2" y="41.9" transform="rotate(-90 367.2 41.9)">OSC32_IN</text>
<text x="407.8" y="41.9" transform="rotate(-90 407.8 41.9)">MCU_NRST</text>
<text x="385" y="44.4" transform="rotate(-90 385 44.4)">OSC32_OUT</text>
<text x="426.9" y="44.4" transform="rotate(-90 426.9 44.4)">MCU_BOOT0</text>
<text x="344.3" y="76.3" transform="rotate(-90 344.3 76.3)">OSC32_OUT</text>
<text x="429.4" y="80" transform="rotate(-90 429.4 80)">VDDA</text>
<text x="447.2" y="80" transform="rotate(-90 447.2 80)">VDDA</text>
<text x="409.1" y="110" transform="rotate(-90 409.1 110)">VDDA</text>
<text x="496.7" y="132.1" transform="rotate(-90 496.7 132.1)">LED_FIX_K</text>
<text x="541.2" y="132.1" transform="rotate(-90 541.2 132.1)">LED_ANT_K</text>
<text x="523.4" y="160.3" transform="rotate(-90 523.4 160.3)">LED_FIX_A</text>
<text x="565.3" y="161.8" transform="rotate(-90 565.3 161.8)">LED_ANT_A</text>
<text x="496.7" y="162.9" transform="rotate(-90 496.7 162.9)">LED_FIX_A</text>
<text x="541.2" y="164.3" transform="rotate(-90 541.2 164.3)">LED_ANT_A</text>
<text x="406.6" y="260.4" transform="rotate(-90 406.6 260.4)">SD_CLK_R</text>
<text x="499.3" y="274.6" transform="rotate(-90 499.3 274.6)">CAN_STBY</text>
<text x="425.6" y="284.9" transform="rotate(-90 425.6 284.9)">SD_D0</text>
<text x="445.9" y="284.4" transform="rotate(-90 445.9 284.4)">SD_D1</text>
<text x="467.5" y="284.9" transform="rotate(-90 467.5 284.9)">SD_D2</text>
<text x="406.6" y="291.7" transform="rotate(-90 406.6 291.7)">SD_CLK</text>
<text x="409.1" y="334.4" transform="rotate(-90 409.1 334.4)">SD_D3</text>
<text x="452.3" y="334.5" transform="rotate(-90 452.3 334.5)">SD_CD</text>
<text x="430.7" y="336.8" transform="rotate(-90 430.7 336.8)">SD_CMD</text>
</g>
<text font-size="3.5" fill="#939391" x="568.3" y="251.1">R76</text>
<text font-size="3.5" fill="#0000c2" x="26" y="387.1">Подключение одноименных выводов питания и общего провода:</text>
<g font-size="2.8" fill="#840000">
<text x="67.8" y="39.9">Порты A, B, C, H</text>
<text x="178.9" y="39.9">Порты D, E (FMC)</text>
<text x="293.9" y="39.9">Питание</text>
<text x="526" y="286.3">CAN</text>
</g>
<g font-size="2.8" fill="#006464">
<text x="450.2" y="46.4">2,2мкФ</text>
<text x="470.6" y="46.4">2,2мкФ</text>
<text x="371.5" y="52.7">10пФ</text>
<text x="412.1" y="52.7">100нФ</text>
<text x="348.6" y="55.3">32,768кГц</text>
<text x="389.3" y="55.3">10пФ</text>
<text x="431.2" y="59.1">10кОм</text>
<text x="413.4" y="95.9">220Ом</text>
<text x="433.7" y="90.8">1мкФ</text>
<text x="451.5" y="90.8">100нФ</text>
<text x="470.6" y="92.1">4,7мкФ</text>
<text x="413.4" y="134">100нФ</text>
<text x="435" y="134">100нФ</text>
<text x="456.6" y="134">100нФ</text>
<text x="476.9" y="134">100нФ</text>
<text x="527.7" y="139.1">1кОм</text>
<text x="569.6" y="139.1">1кОм</text>
<text x="501" y="144.2">APT1608SGC</text>
<text x="545.5" y="144.2">APT1608YC</text>
<text x="413.4" y="163.2">100нФ</text>
<text x="435" y="163.2">100нФ</text>
<text x="526.4" y="249.6">100нФ</text>
<text x="549.3" y="249.6">100нФ</text>
<text x="503.6" y="253.4">10кОм</text>
<text x="429.9" y="269.9">47кОм</text>
<text x="450.2" y="269.9">47кОм</text>
<text x="471.8" y="269.9">47кОм</text>
<text x="410.9" y="275">33Ом</text>
<text x="531.5" y="296.6">NUP2105LT1G</text>
<text x="476.9" y="315.6">10мкФ</text>
<text x="413.4" y="319.4">47кОм</text>
<text x="435" y="319.4">47кОм</text>
<text x="456.6" y="319.4">47кОм</text>
</g>
<text font-size="2.8" fill="#939391" x="568.3" y="257.2">120Ом</text>
<g font-size="2.8" fill="#0000c2">
<text x="26" y="391.4">DD9: VCAP (VCAP) — выв. 48, 73</text>
<text x="26" y="395.6">DD9: VDD (+3V3D) — выв. 11, 27, 50, 75, 100</text>
<text x="26" y="399.8">DD9: VSS (GND) — выв. 10, 26, 49, 74, 99</text>
<text x="26" y="404">X3: GND (GND) — выв. 3, 5, 9</text>
</g>
<g font-size="2.5" fill="#840000">
<text x="12.4" y="300.4" transform="rotate(-90 12.4 300.4)">Подп. и дата</text>
<text x="12.4" y="385.4" transform="rotate(-90 12.4 385.4)">Подп. и дата</text>
<text x="579.3" y="405.4">Лист</text>
<text x="582.6" y="412.9">9</text>
<text x="404.3" y="414.4">Изм.</text>
<text x="411.3" y="414.4">Лист</text>
<text x="446" y="414.4">Подп.</text>
<text x="459.2" y="414.4">Дата</text>
<text x="478.9" y="419.4">Копировал</text>
<text x="548.9" y="419.4">Формат A2</text>
</g>
<g font-size="2" fill="#a90000">
<text x="48.7" y="43.1">22</text>
<text x="104.6" y="43.1">15</text>
<text x="159.2" y="43.1">81</text>
<text x="215.1" y="43.1">97</text>
<text x="276" y="43.1">14</text>
<text x="315.7" y="43.1">100</text>
<text x="517" y="43.1">1</text>
<text x="48.7" y="48.1">23</text>
<text x="48.7" y="53.2">24</text>
<text x="104.6" y="48.1">16</text>
<text x="104.6" y="53.2">17</text>
<text x="159.2" y="48.1">82</text>
<text x="159.2" y="53.2">83</text>
<text x="215.1" y="48.1">98</text>
<text x="216" y="53.2">1</text>
<text x="276" y="48.1">94</text>
<text x="316.7" y="53.2">48</text>
<text x="517" y="48.1">2</text>
<text x="517" y="53.2">3</text>
<text x="48.7" y="58.3">25</text>
<text x="104.6" y="58.3">18</text>
<text x="159.2" y="58.3">84</text>
<text x="216" y="58.3">2</text>
<text x="277" y="58.3">6</text>
<text x="517" y="58.3">4</text>
<text x="48.7" y="63.4">28</text>
<text x="104.6" y="63.4">32</text>
<text x="159.2" y="63.4">85</text>
<text x="216" y="63.4">3</text>
<text x="276" y="63.4">20</text>
<text x="316.7" y="63.4">10</text>
<text x="517" y="63.4">5</text>
<text x="48.7" y="68.5">29</text>
<text x="104.6" y="68.5">33</text>
<text x="159.2" y="68.5">86</text>
<text x="216" y="68.5">4</text>
<text x="276" y="68.5">21</text>
<text x="517" y="68.5">6</text>
<text x="48.7" y="73.5">30</text>
<text x="104.6" y="73.5">63</text>
<text x="159.2" y="73.5">87</text>
<text x="216" y="73.5">5</text>
<text x="276" y="73.5">19</text>
<text x="517" y="73.5">7</text>
<text x="48.7" y="78.6">31</text>
<text x="48.7" y="83.7">67</text>
<text x="104.6" y="78.6">64</text>
<text x="104.6" y="83.7">65</text>
<text x="159.2" y="83.7">55</text>
<text x="159.2" y="78.6">88</text>
<text x="215.1" y="78.6">37</text>
<text x="215.1" y="83.7">38</text>
<text x="517" y="78.6">8</text>
<text x="517" y="83.7">9</text>
<text x="48.7" y="88.8">68</text>
<text x="104.6" y="88.8">66</text>
<text x="159.2" y="88.8">56</text>
<text x="215.1" y="88.8">39</text>
<text x="516.1" y="88.8">10</text>
<text x="48.7" y="93.9">69</text>
<text x="104.6" y="93.9">78</text>
<text x="159.2" y="93.9">57</text>
<text x="215.1" y="93.9">40</text>
<text x="48.7" y="98.9">70</text>
<text x="104.6" y="98.9">79</text>
<text x="159.2" y="98.9">58</text>
<text x="215.1" y="98.9">41</text>
<text x="48.7" y="104">71</text>
<text x="104.6" y="104">80</text>
<text x="159.2" y="104">59</text>
<text x="215.1" y="104">42</text>
<text x="48.7" y="109.1">72</text>
<text x="105.5" y="109.1">7</text>
<text x="159.2" y="109.1">60</text>
<text x="215.1" y="109.1">43</text>
<text x="48.7" y="114.2">76</text>
<text x="48.7" y="119.3">77</text>
<text x="105.5" y="114.2">8</text>
<text x="105.5" y="119.3">9</text>
<text x="159.2" y="114.2">61</text>
<text x="159.2" y="119.3">62</text>
<text x="215.1" y="114.2">44</text>
<text x="215.1" y="119.3">45</text>
<text x="48.7" y="129.4">34</text>
<text x="104.6" y="129.4">12</text>
<text x="48.7" y="134.5">35</text>
<text x="104.6" y="134.5">13</text>
<text x="48.7" y="139.6">36</text>
<text x="48.7" y="144.7">89</text>
<text x="48.7" y="149.7">90</text>
<text x="48.7" y="154.8">91</text>
<text x="48.7" y="159.9">92</text>
<text x="48.7" y="165">93</text>
<text x="48.7" y="170.1">95</text>
<text x="48.7" y="175.1">96</text>
<text x="48.7" y="180.2">46</text>
<text x="48.7" y="185.3">47</text>
<text x="517" y="184">1</text>
<text x="552.6" y="184">7</text>
<text x="48.7" y="190.4">51</text>
<text x="424.3" y="190.4">7</text>
<text x="469.1" y="190.4">10</text>
<text x="517" y="189.1">4</text>
<text x="552.6" y="189.1">6</text>
<text x="48.7" y="195.5">52</text>
<text x="424.3" y="195.5">8</text>
<text x="470" y="195.5">9</text>
<text x="517" y="194.2">8</text>
<text x="48.7" y="200.5">53</text>
<text x="424.3" y="200.5">1</text>
<text x="48.7" y="205.6">54</text>
<text x="424.3" y="205.6">2</text>
<text x="469.1" y="205.6">11</text>
<text x="517" y="204.4">3</text>
<text x="517" y="209.4">5</text>
<text x="424.3" y="210.7">3</text>
<text x="424.3" y="215.8">5</text>
<text x="517" y="214.5">2</text>
<text x="424.3" y="225.9">4</text>
<text x="424.3" y="231">6</text>
<text x="511.9" y="289.4">1</text>
<text x="542.4" y="289.4">3</text>
<text x="511.9" y="294.5">2</text>
</g>
<g font-size="2" fill="#006464">
<text x="54.1" y="44.7">PA0</text>
<text x="97.1" y="44.7">PC0</text>
<text x="164.6" y="44.7">PD0</text>
<text x="207.8" y="44.7">PE0</text>
<text x="281.4" y="44.7">NRST</text>
<text x="309.4" y="44.7">VDD</text>
<text x="521.4" y="44.7">VREF</text>
<text x="54.1" y="49.8">PA1</text>
<text x="97.1" y="49.8">PC1</text>
<text x="164.6" y="49.8">PD1</text>
<text x="207.8" y="49.8">PE1</text>
<text x="281.4" y="49.8">BOOT0</text>
<text x="521.4" y="49.8">SWDIO</text>
<text x="54.1" y="54.9">PA2</text>
<text x="54.1" y="59.9">PA3</text>
<text x="93.6" y="54.9">PC2_C</text>
<text x="93.6" y="59.9">PC3_C</text>
<text x="164.6" y="54.9">PD2</text>
<text x="164.6" y="59.9">PD3</text>
<text x="207.8" y="54.9">PE2</text>
<text x="207.8" y="59.9">PE3</text>
<text x="281.4" y="59.9">VBAT</text>
<text x="307.7" y="54.9">VCAP</text>
<text x="521.4" y="54.9">GND</text>
<text x="521.4" y="59.9">SWCLK</text>
<text x="54.1" y="65">PA4</text>
<text x="97.1" y="65">PC4</text>
<text x="164.6" y="65">PD4</text>
<text x="207.8" y="65">PE4</text>
<text x="281.4" y="65">VREF+</text>
<text x="309.6" y="65">VSS</text>
<text x="521.4" y="65">GND</text>
<text x="54.1" y="70.1">PA5</text>
<text x="97.1" y="70.1">PC5</text>
<text x="164.6" y="70.1">PD5</text>
<text x="207.8" y="70.1">PE5</text>
<text x="281.4" y="70.1">VDDA</text>
<text x="521.4" y="70.1">SWO</text>
<text x="54.1" y="75.2">PA6</text>
<text x="97.1" y="75.2">PC6</text>
<text x="164.6" y="75.2">PD6</text>
<text x="207.8" y="75.2">PE6</text>
<text x="281.4" y="75.2">VSSA</text>
<text x="521.4" y="75.2">KEY</text>
<text x="54.1" y="80.3">PA7</text>
<text x="97.1" y="80.3">PC7</text>
<text x="164.6" y="80.3">PD7</text>
<text x="207.8" y="80.3">PE7</text>
<text x="521.4" y="80.3">TDI</text>
<text x="54.1" y="85.3">PA8</text>
<text x="97.1" y="85.3">PC8</text>
<text x="164.6" y="85.3">PD8</text>
<text x="207.8" y="85.3">PE8</text>
<text x="521.4" y="85.3">GND</text>
<text x="54.1" y="90.4">PA9</text>
<text x="54.1" y="95.5">PA10</text>
<text x="95.2" y="95.5">PC10</text>
<text x="97.1" y="90.4">PC9</text>
<text x="164.6" y="90.4">PD9</text>
<text x="164.6" y="95.5">PD10</text>
<text x="205.9" y="95.5">PE10</text>
<text x="207.8" y="90.4">PE9</text>
<text x="521.4" y="90.4">RST</text>
<text x="54.1" y="100.6">PA11</text>
<text x="95.2" y="100.6">PC11</text>
<text x="164.6" y="100.6">PD11</text>
<text x="205.9" y="100.6">PE11</text>
<text x="54.1" y="105.7">PA12</text>
<text x="95.2" y="105.7">PC12</text>
<text x="164.6" y="105.7">PD12</text>
<text x="205.9" y="105.7">PE12</text>
<text x="54.1" y="110.7">PA13</text>
<text x="95.2" y="110.7">PC13</text>
<text x="164.6" y="110.7">PD13</text>
<text x="205.9" y="110.7">PE13</text>
<text x="54.1" y="115.8">PA14</text>
<text x="95.2" y="115.8">PC14</text>
<text x="164.6" y="115.8">PD14</text>
<text x="205.9" y="115.8">PE14</text>
<text x="54.1" y="120.9">PA15</text>
<text x="95.2" y="120.9">PC15</text>
<text x="164.6" y="120.9">PD15</text>
<text x="205.9" y="120.9">PE15</text>
<text x="54.1" y="131.1">PB0</text>
<text x="97" y="131.1">PH0</text>
<text x="54.1" y="136.1">PB1</text>
<text x="97" y="136.1">PH1</text>
<text x="54.1" y="141.2">PB2</text>
<text x="54.1" y="146.3">PB3</text>
<text x="54.1" y="151.4">PB4</text>
<text x="54.1" y="156.5">PB5</text>
<text x="54.1" y="161.5">PB6</text>
<text x="54.1" y="166.6">PB7</text>
<text x="54.1" y="171.7">PB8</text>
<text x="54.1" y="176.8">PB9</text>
<text x="54.1" y="181.9">PB10</text>
<text x="521.4" y="185.7">TXD</text>
<text x="542.1" y="185.7">CANH</text>
<text x="54.1" y="186.9">PB11</text>
<text x="521.4" y="190.7">RXD</text>
<text x="542.6" y="190.7">CANL</text>
<text x="54.1" y="192">PB12</text>
<text x="54.1" y="197.1">PB13</text>
<text x="428.7" y="192">DAT0</text>
<text x="428.7" y="197.1">DAT1</text>
<text x="458.6" y="197.1">DET_B</text>
<text x="458.9" y="192">DET_A</text>
<text x="521.4" y="195.8">STBY</text>
<text x="54.1" y="202.2">PB14</text>
<text x="428.7" y="202.2">DAT2</text>
<text x="54.1" y="207.3">PB15</text>
<text x="428.7" y="207.3">DAT3/CD</text>
<text x="457.1" y="207.3">SHIELD</text>
<text x="521.4" y="206">VDD</text>
<text x="428.7" y="212.3">CMD</text>
<text x="521.4" y="211.1">Vio</text>
<text x="428.7" y="217.4">CLK</text>
<text x="521.4" y="216.1">VSS</text>
<text x="428.7" y="227.6">VDD</text>
<text x="428.7" y="232.7">VSS</text>
<text x="516.3" y="291.1">K</text>
<text x="538.2" y="291.1">A</text>
<text x="516.3" y="296.2">K</text>
</g>
</svg>
